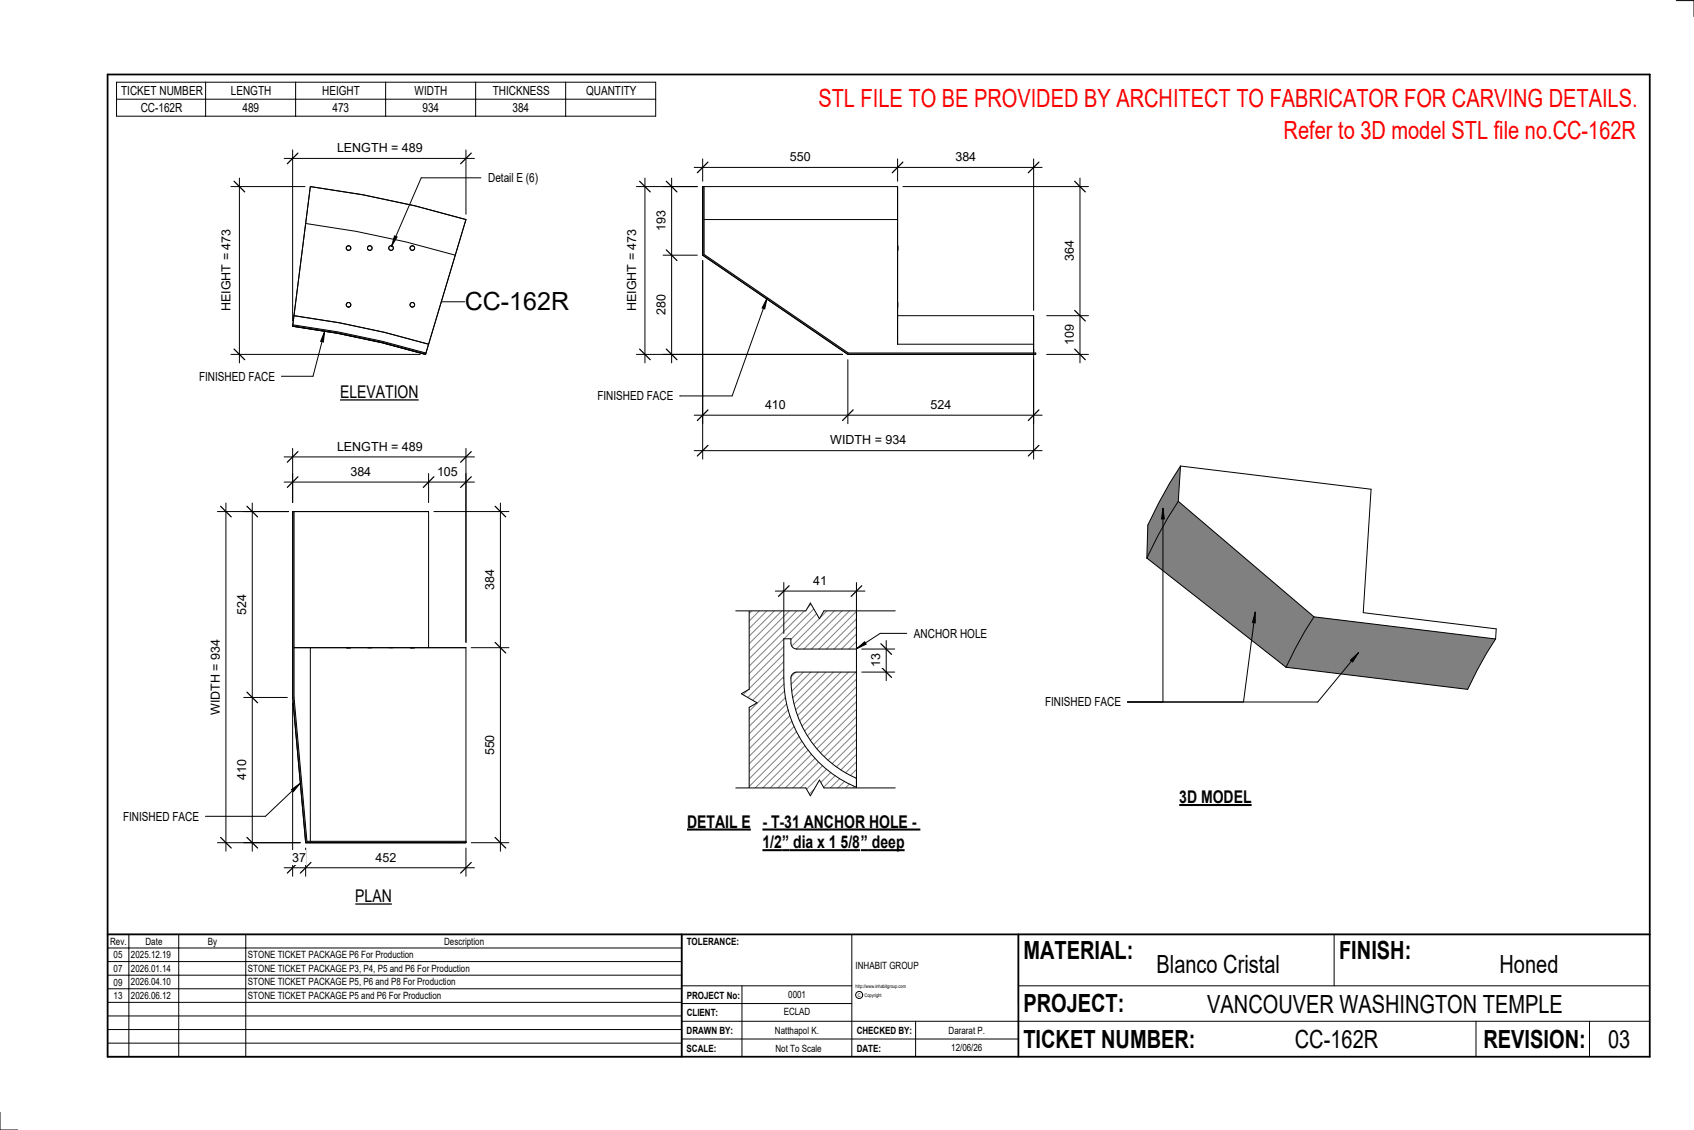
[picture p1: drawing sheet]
<svg xmlns="http://www.w3.org/2000/svg" width="914mm" height="610mm" viewBox="0 0 914 610" stroke-linecap="round" stroke-linejoin="round" font-family="sans-serif">
<g fill="#808080">
<path d="M636 270l73 63-5 8-10 19-75-59 6-12z"/>
<path d="M637 251l-1 19-11 19-6 12 1-18 6-12z"/>
<path d="M709 333l98 12-10 17-5 10-98-12 10-19z"/>
</g>
<path d="M637 251l-11 20-6 12-1 18M637 251l-1 19M637 251l103 13-4 67 72 8-1 6M636 270l73 63M636 270l-11 19-6 12M619 301l75 59M709 333l-5 8-10 19M709 333l98 12M807 345l-10 17-5 10-98-12" fill="none" stroke="#000" stroke-width=".54"/>
<path d="M379 101h1v36l78 53h101v1h-101l-79-53z" fill="#7c7c7c"/>
<g fill="none" stroke="#000" stroke-width=".54">
<path d="M379 101v17M379 101v37M379 101h106M380 101v36l78 53h101v1h-101M485 101v17h-105M485 101v85M379 138l79 53M379 121v17M485 133v2M485 163v3M558 170h-73v16M558 170v16"/>
<path d="M558 170v20v-4M485 186h73"/>
</g>
<path d="M158 175l24 4 24 5 24 6v1l-24-6-24-5-24-4z" fill="#7c7c7c"/>
<g fill="none" stroke="#000" stroke-width=".54">
<path d="M158 176l24 4 24 5 24 6M158 176l7-55 27 4 27 6 27 7-16 53M158 176l10-75 28 4 28 6 28 7-21 68M158 176v-1l24 4 24 5 24 6v1M159 170l24 4 24 5 24 7M231 186l-1 5"/>
<circle cx="188" cy="134" r="1.2"/>
<circle cx="200" cy="134" r="1.2"/>
<circle cx="211" cy="134" r="1.2"/>
<circle cx="223" cy="134" r="1.2"/>
<circle cx="188" cy="164" r="1.2"/>
<circle cx="223" cy="164" r="1.2"/>
</g>
<path d="M158 276h1v100l7 78h86v1h-87l-7-79z" fill="#7c7c7c"/>
<g fill="none" stroke="#000" stroke-width=".54">
<path d="M158 276h73M158 276v100M158 276h1v100l7 78h86M159 276h72M231 276v73M168 349h-9h51M168 349h84M168 349v105M187 349h1zM188 349h1zM198 349h2zM200 349h1z"/>
<path d="M210 349h1zM211 349h1zM212 349h40M221 349h2zM223 349h1zM252 349v106M158 376l7 79M165 455h81M165 455h87M168 455h84"/>
</g>
<path d="M400 324v106h62v-5a64 64 0 0 1-39-59v-21h4v4l2 1h33v-26zM428 364h-1a58 58 0 0 0 35 56v-57h-32z" fill="#fff"/>
<g fill="none" stroke="#808080" stroke-width=".54">
<path d="M403 324l-3 3M407 324l-7 7M411 324l-11 11M415 324l-15 15M419 324l-19 19M423 324l-23 23M427 324l-27 27M431 324l-31 32M435 324l-35 36M439 324l-39 40M443 324l-43 44M447 324l-20 21"/>
<path d="M452 324l-25 25M456 324l-26 26M460 324l-26 26M462 326l-24 24M462 330l-20 20M462 334l-16 16M462 338l-12 12M423 349l-23 23M423 353l-23 23M423 357l-23 23M462 342l-8 8M462 346l-4 4"/>
<path d="M423 361l-23 23M423 365l-23 23M423 369l-23 23M423 373l-23 23M424 376l-24 24M425 380l-25 24M430 363l-3 2M434 363l-7 6M438 363l-11 10M442 363l-14 13M446 363l-17 17M450 363l-21 20"/>
<path d="M454 363l-23 23M458 363l-26 26M462 363l-29 29M462 366l-28 28M462 370l-26 27M462 374l-25 25M462 379l-23 23M425 383l-25 25M426 386l-26 26M427 389l-27 27M429 392l-29 28M430 395l-30 29"/>
<path d="M431 397l-31 32M433 400l-30 30M462 383l-21 21M462 387l-19 19M462 391l-17 17M462 395l-15 15M462 399l-13 13M434 402l-27 28M436 405l-25 25M438 407l-23 23M440 409l-21 21M442 411l-19 19"/>
<path d="M444 413l-17 17M446 415l-14 15M448 417l-12 13M451 418l-11 12M462 403l-10 11M462 407l-8 8M462 411l-6 6M462 415l-3 3M462 419v1M453 420l-9 10M456 422l-8 8M458 423l-6 7"/>
<path d="M461 424l-5 6M462 427l-2 3"/>
</g>
<path d="M363 96v100M358 101h18M358 138h18M358 191h97M400 324h62v106h-62zM462 350h-33l-2-1v-4h-4a122 122 0 0 0 2 36 63 63 0 0 0 37 44M462 363h-32h-1l-2 1a58 58 0 0 0 35 56" fill="none" stroke="#000" stroke-width=".54"/>
<path d="M360 98l5 6M360 135l5 6M360 188l5 6" fill="none" stroke="#000" stroke-width=".67"/>
<g fill="#fff">
<path d="M353 159h8v11h-8z"/>
<path d="M353 114h8v11h-8z"/>
</g>
<path d="M348 96v100M344 101h32M344 191h111" fill="none" stroke="#000" stroke-width=".54"/>
<path d="M345 98l6 6M345 188l6 6" fill="none" stroke="#000" stroke-width=".67"/>
<path d="M337 124h8v44h-8z" fill="#fff"/>
<path d="M583 96v100M487 101h101M565 170h23M565 191h23" fill="none" stroke="#000" stroke-width=".54"/>
<path d="M580 98l6 6M580 167l6 6M580 188l6 6" fill="none" stroke="#000" stroke-width=".67"/>
<g fill="#fff">
<path d="M574 175h7v11h-7z"/>
<path d="M574 130h7v11h-7z"/>
</g>
<path d="M375 90h188M379 86v12M485 86v12M558 86v81" fill="none" stroke="#000" stroke-width=".54"/>
<path d="M382 87l-6 6M487 87l-5 6M561 87l-6 6" fill="none" stroke="#000" stroke-width=".67"/>
<g fill="#fff">
<path d="M516 81h11v7h-11z"/>
<path d="M426 81h11v7h-11z"/>
</g>
<path d="M379 141v88M458 194v35M558 194v35M375 224h188" fill="none" stroke="#000" stroke-width=".54"/>
<path d="M382 221l-6 6M461 221l-6 6M561 221l-6 6" fill="none" stroke="#000" stroke-width=".67"/>
<g fill="#fff">
<path d="M502 215h11v7h-11z"/>
<path d="M413 215h11v7h-11z"/>
</g>
<path d="M379 141v107M558 189v59M375 243h188" fill="none" stroke="#000" stroke-width=".54"/>
<path d="M382 240l-6 6M561 240l-6 6" fill="none" stroke="#000" stroke-width=".67"/>
<path d="M448 234h41v7h-41z" fill="#fff"/>
<path d="M153 85h103M158 81v92M252 81v35" fill="none" stroke="#000" stroke-width=".54"/>
<path d="M161 83l-6 5M254 83l-5 5" fill="none" stroke="#000" stroke-width=".67"/>
<path d="M182 76h46v8h-46z" fill="#fff"/>
<path d="M129 96v100M125 101h40M125 191h102" fill="none" stroke="#000" stroke-width=".54"/>
<path d="M126 98l6 6M126 188l6 6" fill="none" stroke="#000" stroke-width=".67"/>
<path d="M118 124h8v44h-8z" fill="#fff"/>
<path d="M213 127l1 1-3 5z" fill="#000"/>
<path d="M260 96h-33l-16 37M213 127l1 1-3 5z" fill="none" stroke="#000" stroke-width=".54"/>
<path d="M263 92h27v8h-27z" fill="#fff"/>
<path d="M238 163h13" fill="none" stroke="#000" stroke-width=".54"/>
<path d="M251 155h56v15h-56z" fill="#fff"/>
<path d="M158 379v94M165 457v16M252 457v16M153 468h103" fill="none" stroke="#000" stroke-width=".54"/>
<path d="M161 465l-6 6M168 465l-6 6M254 465l-5 6" fill="none" stroke="#000" stroke-width=".67"/>
<g fill="#fff">
<path d="M203 459h11v7h-11z"/>
<path d="M158 459h7v7h-7z"/>
</g>
<path d="M158 255v16M231 255v16M252 255v92M153 260h103" fill="none" stroke="#000" stroke-width=".54"/>
<path d="M161 257l-6 6M234 257l-6 6M254 257l-5 6" fill="none" stroke="#000" stroke-width=".67"/>
<g fill="#fff">
<path d="M236 251h11v7h-11z"/>
<path d="M189 251h11v7h-11z"/>
</g>
<path d="M153 246h103M158 242v29M252 242v105" fill="none" stroke="#000" stroke-width=".54"/>
<path d="M161 244l-6 5M254 244l-5 5" fill="none" stroke="#000" stroke-width=".67"/>
<path d="M182 237h46v8h-46z" fill="#fff"/>
<path d="M234 276h41M270 271v188M254 349h21M254 455h21" fill="none" stroke="#000" stroke-width=".54"/>
<path d="M267 273l6 6M267 347l6 5M267 452l6 5" fill="none" stroke="#000" stroke-width=".67"/>
<g fill="#fff">
<path d="M261 307h7v11h-7z"/>
<path d="M261 397h7v11h-7z"/>
</g>
<path d="M132 276h24M136 271v188M132 376h23M132 455h30" fill="none" stroke="#000" stroke-width=".54"/>
<path d="M133 273l6 6M133 373l6 6M133 452l6 5" fill="none" stroke="#000" stroke-width=".67"/>
<g fill="#fff">
<path d="M127 321h7v11h-7z"/>
<path d="M127 410h7v11h-7z"/>
</g>
<path d="M117 276h39M122 271v188M117 455h45" fill="none" stroke="#000" stroke-width=".54"/>
<path d="M119 273l6 6M119 452l6 5" fill="none" stroke="#000" stroke-width=".67"/>
<g fill="#fff">
<path d="M113 345h7v41h-7z"/>
<path d="M371 438h34v11h-34z"/>
</g>
<path d="M371 448h34" fill="none" stroke="#000" stroke-width="1.1" stroke-linecap="butt"/>
<g fill="#fff">
<path d="M412 438h85v11h-85z"/>
<path d="M412 449h10v11h-10z"/>
<path d="M422 449h4v11h-4z"/>
<path d="M426 449h39v11h-39z"/>
<path d="M465 449h4v11h-4z"/>
<path d="M469 449h19v11h-19z"/>
</g>
<path d="M412 448h85M412 459h52M465 459h23" fill="none" stroke="#000" stroke-width="1.1" stroke-linecap="butt"/>
<path d="M398 324h6v48l-4 2 9 5-5 3v48h-6z" fill="#fff"/>
<path d="M404 324v48l-4 2 9 5-5 3v48M462 350l5-4 1 1zM489 342h-14l-13 8" fill="none" stroke="#000" stroke-width=".54"/>
<path d="M462 350l5-4 1 1z" fill="#000"/>
<g fill="#fff">
<path d="M493 338h39v8h-39z"/>
<path d="M397 323h86v7h-38l-3 4-5-9-2 5h-38z"/>
</g>
<path d="M397 330h38l2-5 5 9 3-4h38" fill="none" stroke="#000" stroke-width=".54"/>
<path d="M397 425h38l2 4 5-8 3 4h38v7h-86z" fill="#fff"/>
<path d="M465 350h18M478 346v21M465 363h18M397 425h38l2 4 5-8 3 4h38" fill="none" stroke="#000" stroke-width=".54"/>
<path d="M476 360l5 5M476 347l5 6" fill="none" stroke="#000" stroke-width=".67"/>
<path d="M469 353h8v7h-8z" fill="#fff"/>
<path d="M418 319h49M423 314v28M462 314v33" fill="none" stroke="#000" stroke-width=".54"/>
<path d="M426 316l-6 6M465 316l-6 6" fill="none" stroke="#000" stroke-width=".67"/>
<path d="M439 309h7v8h-7z" fill="#fff"/>
<g fill="none" stroke="#000" stroke-width=".54">
<path d="M905 0h9v9M460 504v66M720 504v28M891 504h-341v37M368 532h92M401 532v38M550 532h341M368 551h523M368 541h92M494 551v19M797 551v19M858 551v19"/>
<path d="M368 561h182M0 600v10h10"/>
<circle cx="464" cy="537" r="1.9"/>
</g>
<path d="M58 40h833v530h-833zM58 504h833M368 504v66M550 504v66" fill="none" stroke="#000" stroke-width=".96"/>
<g fill="#fff">
<path d="M652 534h192v15h-192z"/>
<path d="M513 562h17v6h-17z"/>
<path d="M425 533h10v6h-10z"/>
<path d="M423 543h15v6h-15z"/>
<path d="M418 553h24v6h-24z"/>
<path d="M624 513h68v15h-68z"/>
<path d="M809 513h33v15h-33z"/>
<path d="M512 553h20v6h-20z"/>
<path d="M699 553h45v15h-45z"/>
<path d="M442 45h443v16h-443z"/>
<path d="M868 553h12v15h-12z"/>
<path d="M61 512h5v6h-5z"/>
<path d="M61 520h5v6h-5z"/>
<path d="M61 527h5v6h-5z"/>
<path d="M61 534h5v6h-5z"/>
<path d="M693 63h192v15h-192z"/>
<path d="M184 206h42v11h-42z"/>
</g>
<path d="M184 216h42" fill="none" stroke="#000" stroke-width=".69" stroke-linecap="butt"/>
<path d="M192 478h20v11h-20z" fill="#fff"/>
<path d="M192 488h20" fill="none" stroke="#000" stroke-width=".69" stroke-linecap="butt"/>
<path d="M637 424h39v12h-39z" fill="#fff"/>
<path d="M637 434h39" fill="none" stroke="#000" stroke-width="1.1" stroke-linecap="butt"/>
<g fill="none" stroke="#000" stroke-width=".54">
<path d="M63 44h291v19h-291zM63 54h291M111 44v19M160 44v19M208 44v19M257 44v19M305 44v19M414 161l-1 6-2-1zM414 161l-19 53h-28M58 504h310v66h-310zM58 519h310M58 511h310"/>
<path d="M70 504v66M96 504v66M133 504v66M58 533h310M58 526h310M58 555h310M58 548h310M58 541h310M58 563h310"/>
</g>
<path d="M414 161l-1 6-2-1z" fill="#000"/>
<path d="M322 210h41v8h-41z" fill="#fff"/>
<path d="M175 179v6l-2-1z" fill="#000"/>
<path d="M175 179v6l-2-1zM175 179l-6 24h-17" fill="none" stroke="#000" stroke-width=".54"/>
<path d="M107 199h41v8h-41z" fill="#fff"/>
<path d="M157 426l5-3-4 4z" fill="#000"/>
<path d="M157 426l5-3-4 4zM162 423l-19 17h-32" fill="none" stroke="#000" stroke-width=".54"/>
<path d="M66 437h41v7h-41z" fill="#fff"/>
<path d="M628 274v6h-1zM628 274v105M678 330v6h-2zM678 330l-7 49M729 356l4-4-3 5zM733 352l-22 27h-102" fill="none" stroke="#000" stroke-width=".54"/>
<path d="M628 274v6h-1zM678 330v6h-2zM729 356l4-4-3 5z" fill="#000"/>
<path d="M564 375h41v8h-41z" fill="#fff"/>
<g font-size="13.5" fill="#f00">
<text x="442" y="58">STL FILE TO BE PROVIDED BY ARCHITECT TO FABRICATOR FOR CARVING DETAILS.</text>
<text x="693" y="75">Refer to 3D model STL file no.CC-162R</text>
</g>
<g font-size="13.5">
<text x="251" y="167">CC-162R</text>
<text x="552" y="517">MATERIAL:</text>
<text x="723" y="517">FINISH:</text>
<text x="624" y="525">Blanco Cristal</text>
<text x="809" y="525">Honed</text>
<text x="552" y="546">PROJECT:</text>
<text x="652" y="546">VANCOUVER WASHINGTON TEMPLE</text>
<text x="552" y="565">TICKET NUMBER:</text>
<text x="699" y="565">CC-162R</text>
<text x="801" y="565">REVISION:</text>
<text x="868" y="565">03</text>
</g>
<g font-size="9.4">
<text x="184" y="215">ELEVATION</text>
<text x="637" y="433">3D MODEL</text>
<text x="371" y="446">DETAIL E</text>
<text x="412" y="446">- T-31 ANCHOR HOLE -</text>
<text x="412" y="458">1/2</text>
<text x="422" y="458">”</text>
<text x="428" y="458">dia x 1 5/8</text>
<text x="465" y="458">”</text>
<text x="471" y="458">deep</text>
<text x="192" y="487">PLAN</text>
</g>
<g font-size="6.7">
<text x="65" y="51">TICKET NUMBER</text>
<text x="125" y="51">LENGTH</text>
<text x="174" y="51">HEIGHT</text>
<text x="224" y="51">WIDTH</text>
<text x="266" y="51">THICKNESS</text>
<text x="316" y="51">QUANTITY</text>
<text x="76" y="60">CC-162R</text>
<text x="131" y="60">489</text>
<text x="179" y="60">473</text>
<text x="228" y="60">934</text>
<text x="277" y="60">384</text>
<text x="182" y="82">LENGTH = 489</text>
<text x="426" y="87">550</text>
<text x="516" y="87">384</text>
<text x="263" y="98">Detail E (6)</text>
<text x="359" y="125" transform="rotate(-90 359 125)">193</text>
<text x="580" y="141" transform="rotate(-90 580 141)">364</text>
<text x="124" y="168" transform="rotate(-90 124 168)">HEIGHT = 473</text>
<text x="343" y="168" transform="rotate(-90 343 168)">HEIGHT = 473</text>
<text x="359" y="170" transform="rotate(-90 359 170)">280</text>
<text x="580" y="186" transform="rotate(-90 580 186)">109</text>
<text x="107" y="205">FINISHED FACE</text>
<text x="322" y="216">FINISHED FACE</text>
<text x="413" y="221">410</text>
<text x="502" y="221">524</text>
<text x="448" y="240">WIDTH = 934</text>
<text x="182" y="243">LENGTH = 489</text>
<text x="189" y="257">384</text>
<text x="236" y="257">105</text>
<text x="439" y="316">41</text>
<text x="267" y="318" transform="rotate(-90 267 318)">384</text>
<text x="133" y="332" transform="rotate(-90 133 332)">524</text>
<text x="493" y="344">ANCHOR HOLE</text>
<text x="475" y="360" transform="rotate(-90 475 360)">13</text>
<text x="564" y="381">FINISHED FACE</text>
<text x="119" y="386" transform="rotate(-90 119 386)">WIDTH = 934</text>
<text x="267" y="408" transform="rotate(-90 267 408)">550</text>
<text x="133" y="421" transform="rotate(-90 133 421)">410</text>
<text x="66" y="443">FINISHED FACE</text>
<text x="158" y="465">37</text>
<text x="203" y="465">452</text>
</g>
<g font-size="5.4">
<text x="59" y="510">Rev.</text>
<text x="79" y="510">Date</text>
<text x="112" y="510">By</text>
<text x="240" y="510">Description</text>
<text x="371" y="510">TOLERANCE:</text>
<text x="61" y="517">05</text>
<text x="71" y="517">2025.12.19</text>
<text x="134" y="517">STONE TICKET PACKAGE P6 For Production</text>
<text x="61" y="525">07</text>
<text x="71" y="524">2026.01.14</text>
<text x="134" y="524">STONE TICKET PACKAGE P3, P4, P5 and P6 For Production</text>
<text x="462" y="523">INHABIT GROUP</text>
<text x="61" y="532">09</text>
<text x="71" y="532">2026.04.10</text>
<text x="134" y="532">STONE TICKET PACKAGE P5, P6 and P8 For Production</text>
<text x="61" y="539">13</text>
<text x="71" y="539">2026.06.12</text>
<text x="134" y="539">STONE TICKET PACKAGE P5 and P6 For Production</text>
<text x="371" y="539">PROJECT No:</text>
<text x="425" y="538">0001</text>
<text x="371" y="548">CLIENT:</text>
<text x="423" y="548">ECLAD</text>
<text x="371" y="558">DRAWN BY:</text>
<text x="418" y="558">Natthapol K.</text>
<text x="462" y="558">CHECKED BY:</text>
<text x="512" y="558">Dararat P.</text>
<text x="371" y="567">SCALE:</text>
<text x="419" y="567">Not To Scale</text>
<text x="462" y="567">DATE:</text>
<text x="513" y="567">12/06/26</text>
</g>
<g font-size="2.7">
<text x="462" y="533">http://www.inhabitgroup.com</text>
<text x="463" y="538">C</text>
<text x="467" y="538">Copyright</text>
</g>
</svg>
